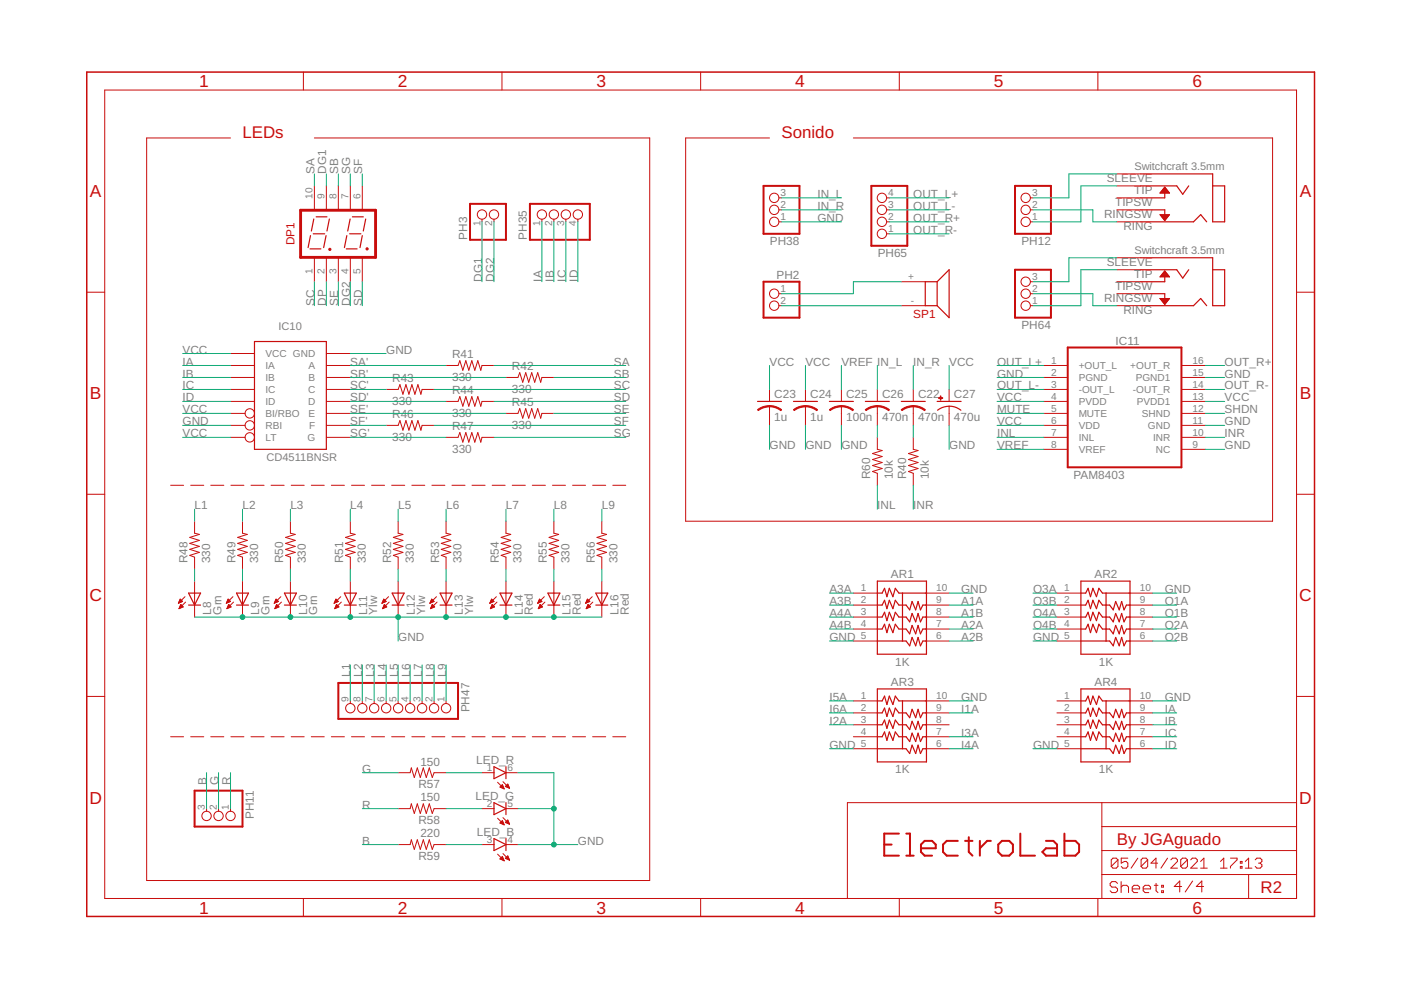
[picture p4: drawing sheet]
<svg xmlns="http://www.w3.org/2000/svg" width="297mm" height="210mm" viewBox="0 0 297 210" stroke-linecap="round" stroke-linejoin="round" font-family="sans-serif">
<g fill="none" stroke="#c90d0c" stroke-width=".21">
<path d="M22.2 19.1h252.7v171.4h-252.7zM64.3 15.3v3.8M106.4 15.3v3.8M148.5 15.3v3.8M190.7 15.3v3.8M232.8 15.3v3.8M48.9 29.3h-17.8v157.4h106.7v-157.4h-71.1M66.7 39.4v5.1M69.2 39.4v5.1M71.7 39.4v5.1M74.3 39.4v5.1M76.8 39.4v5.1"/>
<path d="M163.2 29.3h-17.8v81.2h124.4v-81.2h-88.9M236.8 36.9h5.1M236.8 39.4h5.1M246.7 40h.5M246.8 39.9h.3M246.9 39.8h.1M247 39.7l1 1.2h-2.1zM247 39.7h.1M66.7 54.7v5M69.2 54.7v5M71.7 54.7v5M74.3 54.7v5"/>
<path d="M76.8 54.7v5M102.2 46.5v.5M104.7 46.5v.5M114.9 46.5v.5M117.4 46.5v.5M120 46.5v.5M122.5 46.5v.5M165.1 47h.6M165.1 44.5h.6M165.1 42h.6M188 47h.6M188 44.5h.6"/>
<path d="M188 42h.6M188 49.6h.6M191.1 59.7h5.1M218.5 47h.5M218.5 44.5h.5M218.5 42h.5M218.5 59.7h.5M236.8 47h5.1M236.8 44.5h5.1M236.8 42h5.1M236.8 59.7h5.1M236.8 54.7h5.1"/>
<path d="M236.8 57.2h5.1M245.9 45.5h2.1l-1 1.3zM246 45.6h1.9M246 58.6h1.9M246 40.8h1.9M246.1 45.7h1.7M246.1 58.5h1.7M246.1 40.7h1.7M246.1 45.8h1.7M246.2 58.4h1.6M246.2 40.6h1.5M246.2 45.9h1.5"/>
<path d="M246.2 58.3h1.5M246.3 40.5h1.3M246.3 46h1.3M246.3 58.3h1.3M246.3 40.4h1.3M246.4 46.1h1.1M246.4 58.1h1.1M246.4 40.3h1.1M246.5 58.1h.9M246.5 40.2h.9M246.5 46.2h.9M246.5 58h.9"/>
<path d="M246.6 40.2h.7M246.6 46.3h.7M246.6 57.9h.7M246.6 40h.7M246.7 46.4h.5M246.7 57.8h.5M246.8 46.5h.3M246.8 57.7h.3M246.8 46.6h.3M246.8 57.6h.3M246.9 46.7h.1M246.9 57.5h.1"/>
<path d="M247 57.4l1 1.3h-2.1zM18.4 62h3.8M48.9 77.5h5.1M48.9 75h5.1M69.2 77.5h5.1M69.2 75h5.1M94.6 77.5h2.5l.4-1 .6 2 .7-2 .6 2 .6-2 .7 2 .6-2 .6 2 .3-1h2.5M165.1 64.8h.6M165.1 62.3h.6M191.1 64.8h5.1M218.5 64.8h.5M218.5 62.3h.5"/>
<path d="M221.3 77.5h5.1M236.8 64.8h5.1M236.8 62.3h5.1M245.9 63.3h2.1l-1 1.3zM246 63.4h1.9M246.1 63.5h1.7M246.2 63.6h1.5M246.3 63.7h1.3M246.3 63.8h1.3M246.4 63.9h1.1M246.5 63.9h.9M246.5 64.1h.9"/>
<path d="M246.6 64.1h.7M246.7 64.2h.5M246.8 64.3h.3M246.9 64.4h.2M246.9 64.5h.1M250.5 77.5h5.1M274.9 62h3.8M48.9 92.7h3.1M48.9 80h5.1M48.9 82.6h5.1M48.9 85.1h5.1M48.9 87.7h3.1"/>
<path d="M48.9 90.2h3.1M69.2 92.7h5.1M69.2 80h5.1M69.2 82.6h5.1M69.2 85.1h5.1M69.2 87.7h5.1M69.2 90.2h5.1M81.9 82.6h2.5l.4-1 .6 2 .7-2 .6 2 .6-2 .7 2 .6-2 .6 2 .3-1h2.5M81.9 90.2h2.5l.4-1 .6 2 .7-2 .6 2 .6-2 .7 2 .6-2 .6 2 .3-1h2.5M94.6 92.7h2.5l.4-1 .6 2 .7-2 .6 2 .6-2 .7 2 .6-2 .6 2 .3-1h2.5M94.6 85.1h2.5l.4-1 .6 2 .7-2 .6 2 .6-2 .7 2 .6-2 .6 2 .3-1h2.5M107.3 80h2.5l.4-1 .6 2 .7-2 .6 2 .6-2 .7 2 .6-2 .6 2 .3-1h2.5"/>
<path d="M107.3 87.7h2.5l.4-1.1 .6 2.1 .7-2.1 .6 2.1 .6-2.1 .7 2.1 .6-2.1 .6 2.1 .3-1h2.5M163.2 82.6v2.5M163.2 86.1v4.1M170.8 82.6v2.5M170.8 86.1v4.1M178.4 82.6v2.5M178.4 86.1v4.1M186 82.6v2.5M186 86.1v4.1M186 92.7v2.6l1 .2-2 .7 2 .6-2 .6 2 .7-2 .6 2 .6-2 .7 1 .4v2.5M193.6 82.6v2.5M193.6 86.1v4.1"/>
<path d="M193.6 92.7v2.6l1 .2-2 .7 2 .6-2 .6 2 .7-2 .6 2 .6-2 .7 1 .4v2.5M201.2 82.6v2.5M201.2 86.1v4.1M221.3 92.7h5.1M221.3 80h5.1M221.3 82.6h5.1M221.3 85.1h5.1M221.3 87.7h5.1M221.3 90.2h5.1M221.3 95.3h5.1M250.5 92.7h5.1M250.5 80h5.1"/>
<path d="M250.5 82.6h5.1M250.5 85.1h5.1M250.5 87.7h5.1M250.5 90.2h5.1M250.5 95.3h5.1M18.4 104.8h3.8M36.2 102.9h2.7M40.4 102.9h2.8M41.3 110.5v2.6l1 .2-2.1 .6 2.1 .7-2.1 .6 2.1 .6-2.1 .7 2.1 .6-2.1 .7 1.1 .3v2.6M44.7 102.9h2.8M49 102.9h2.7M51.4 110.5v2.6l1 .2-2 .6 2 .7-2 .6 2 .6-2 .7 2 .6-2 .7 1 .3v2.6"/>
<path d="M53.2 102.9h2.8M57.5 102.9h2.7M61.6 110.5v2.6l1 .2-2 .6 2 .7-2 .6 2 .6-2 .7 2 .6-2 .7 1 .3v2.6M61.7 102.9h2.8M66 102.9h2.7M70.3 102.9h2.7M74.3 110.5v2.6l1 .2-2 .6 2 .7-2 .6 2 .6-2 .7 2 .6-2 .7 1 .3v2.6M74.5 102.9h2.8M78.8 102.9h2.7M83 102.9h2.8M84.4 110.5v2.6l1 .2-2 .6 2 .7-2 .6 2 .6-2 .7 2 .6-2 .7 1 .3v2.6M87.3 102.9h2.8"/>
<path d="M91.6 102.9h2.7M94.6 110.5v2.6l1 .2-2 .6 2 .7-2 .6 2 .6-2 .7 2 .6-2 .7 1 .3v2.6M95.8 102.9h2.8M100.1 102.9h2.7M104.4 102.9h2.7M107.3 110.5v2.6l1 .2-2 .6 2 .7-2 .6 2 .6-2 .7 2 .6-2 .7 1 .3v2.6M108.6 102.9h2.8M112.9 102.9h2.7M117.1 102.9h2.8M117.4 110.5v2.6l1 .2-2 .6 2 .7-2 .6 2 .6-2 .7 2 .6-2 .7 1 .3v2.6M121.4 102.9h2.7M125.6 102.9h2.8"/>
<path d="M127.6 110.5v2.6l1 .2-2 .6 2 .7-2 .6 2 .6-2 .7 2 .6-2 .7 1 .3v2.6M129.9 102.9h2.8M274.9 104.8h3.8M37.8 127.8h.2M37.9 127.7h.3M38 127.6h.5M38 127.5h.7M38 128.9h.2M38.1 127.4h.4M38.1 128.8h.4M38.1 127.3h.3M38.1 128.7h.7"/>
<path d="M38.1 128.6h.6M38.2 127.1h.1M38.2 127l.5 .5-.9 .4zM38.2 128.5h.4M38.2 128.3h.3M38.3 128.2h.1M38.3 128.2l.5 .5-.8 .4zM39.2 126.5l-1.4 1.4M39.3 127.7l-1.3 1.4M41.3 123.2v7.6M48 127.8h.1M48 127.7h.4"/>
<path d="M48.1 127.6h.6M48.2 127.5h.6M48.2 128.9h.2M48.2 128.8h.4M48.2 127.4h.5M48.3 127.3h.3M48.3 128.7h.6M48.3 127.1h.2M48.3 128.6h.6M48.4 128.5h.4M48.4 127l.5 .5-.9 .4zM48.4 128.3h.3"/>
<path d="M48.5 128.2h.1M48.5 128.2l.5 .5-.9 .4zM49.4 126.5l-1.4 1.4M49.5 127.7l-1.4 1.4M51.4 123.2v7.6M58.2 127.8h.1M58.2 127.7h.3M58.3 127.6h.5M58.3 127.5h.7M58.3 128.9h.2M58.4 128.8h.4M58.4 127.4h.5"/>
<path d="M58.4 127.3h.4M58.4 128.7h.7M58.5 127.1h.1M58.5 128.6h.6M58.5 128.5h.4M58.5 127l.5 .5-.9 .4zM58.6 128.3h.2M58.6 128.2h.1M58.7 128.2l.5 .5-.9 .4zM59.5 126.5l-1.4 1.4M59.7 127.7l-1.4 1.4M61.6 123.2v7.6"/>
<path d="M70.9 127.8h.1M70.9 127.7h.3M71 127.6h.5M71 127.5h.7M71 128.9h.2M71.1 127.4h.5M71.1 128.8h.4M71.1 127.3h.4M71.1 128.7h.7M71.2 127.1h.1M71.2 128.6h.6M71.2 128.5h.4"/>
<path d="M71.2 127l.5 .5-.9 .4zM71.3 128.3h.2M71.3 128.2h.1M71.4 128.2l.5 .5-.9 .4zM72.2 126.5l-1.4 1.4M72.4 127.7l-1.4 1.4M74.3 123.2v7.6M81 127.8h.1M81.1 127.7h.3M81.1 127.6h.6M81.2 127.5h.7M81.2 128.9h.2"/>
<path d="M81.2 127.4h.5M81.2 128.8h.5M81.3 127.3h.3M81.3 128.7h.6M81.3 127.1h.2M81.3 128.6h.6M81.4 128.5h.4M81.4 127l.5 .5-.9 .4zM81.4 128.3h.3M81.5 128.2h.1M81.5 128.2l.5 .5-.9 .4zM82.4 126.5l-1.4 1.4"/>
<path d="M82.5 127.7l-1.4 1.4M84.4 123.2v7.6M91.2 127.8h.1M91.2 127.7h.4M91.3 127.6h.5M91.3 127.5h.7M91.3 128.9h.2M91.4 127.4h.5M91.4 128.8h.4M91.4 127.3h.4M91.4 128.7h.7M91.5 127.1h.2"/>
<path d="M91.5 128.6h.6M91.5 128.5h.4M91.5 127l.5 .5-.9 .4zM91.6 128.3h.2M91.6 128.2h.1M91.7 128.2l.5 .5-.9 .4zM92.5 126.5l-1.4 1.4M92.7 127.7l-1.4 1.4M94.6 123.2v7.6M103.9 127.8h.1M103.9 127.7h.4M104 127.6h.5"/>
<path d="M104 127.5h.7M104 128.9h.2M104.1 127.4h.5M104.1 128.8h.4M104.1 128.7h.7M104.1 127.3h.4M104.2 127.1h.2M104.2 128.6h.6M104.2 128.5h.4M104.2 127l.5 .5-.9 .4zM104.3 128.3h.2M104.3 128.2h.1"/>
<path d="M104.4 128.2l.5 .5-.9 .4zM105.2 126.5l-1.4 1.4M105.4 127.7l-1.4 1.4M107.3 123.2v7.6M114 127.8h.1M114.1 127.7h.3M114.1 127.6h.6M114.2 128.9h.2M114.2 127.5h.7M114.2 127.4h.5M114.2 128.8h.5M114.3 128.7h.7"/>
<path d="M114.3 127.3h.3M114.3 127.1h.2M114.3 128.6h.6M114.4 128.5h.4M114.4 127l.5 .5-.9 .4zM114.4 128.3h.3M114.5 128.2h.1M114.5 128.2l.5 .5-.9 .4zM115.4 126.5l-1.4 1.4M115.5 127.7l-1.4 1.4M117.4 123.2v7.6M124.2 127.8h.1"/>
<path d="M124.2 127.7h.4M124.3 127.6h.6M124.3 128.9h.2M124.4 127.5h.6M124.4 127.4h.5M124.4 128.8h.4M124.4 127.3h.4M124.4 128.7h.7M124.5 127.1h.2M124.5 128.6h.6M124.5 128.5h.5M124.5 127l.6 .5-.9 .4z"/>
<path d="M124.6 128.3h.2M124.7 128.2h.1M124.7 128.2l.5 .5-.9 .4zM125.6 126.5l-1.4 1.4M125.7 127.7l-1.4 1.4M127.6 123.2v7.6M180.9 128.3h5.1M180.9 130.8h5.1M180.9 133.4h5.1M180.9 135.9h5.1M180.9 125.8h5.1M196.2 128.3h5"/>
<path d="M196.2 130.8h5M196.2 133.4h5M196.2 135.9h5M196.2 125.8h5M224.1 128.3h5.1M224.1 130.8h5.1M224.1 133.4h5.1M224.1 135.9h5.1M224.1 125.8h5.1M239.3 128.3h5.1M239.3 130.8h5.1M239.3 133.4h5.1"/>
<path d="M239.3 135.9h5.1M239.3 125.8h5.1M18.4 147.7h3.8M36.2 156.2h2.7M40.4 156.2h2.8M44.7 156.2h2.8M49 156.2h2.7M53.2 156.2h2.8M57.5 156.2h2.7M61.7 156.2h2.8M66 156.2h2.7M70.3 156.2h2.7"/>
<path d="M74.3 148.6v.6M74.5 156.2h2.8M76.8 148.6v.6M78.8 156.2h2.7M79.3 148.6v.6M81.9 148.6v.6M83 156.2h2.8M84.4 148.6v.6M87 148.6v.6M87.3 156.2h2.8M89.5 148.6v.6M91.6 156.2h2.7"/>
<path d="M92 148.6v.6M94.6 148.6v.6M95.8 156.2h2.8M100.1 156.2h2.7M104.4 156.2h2.7M108.6 156.2h2.8M112.9 156.2h2.7M117.1 156.2h2.8M121.4 156.2h2.7M125.6 156.2h2.8M129.9 156.2h2.8M180.9 156.2h5.1"/>
<path d="M180.9 151.2h5.1M180.9 153.7h5.1M180.9 158.7h5.1M180.9 148.6h5.1M196.2 156.2h5M196.2 151.2h5M196.2 153.7h5M196.2 158.7h5M196.2 148.6h5M224.1 156.2h5.1M224.1 151.2h5.1M224.1 153.7h5.1"/>
<path d="M224.1 158.7h5.1M224.1 148.6h5.1M239.3 156.2h5.1M239.3 151.2h5.1M239.3 153.7h5.1M239.3 158.7h5.1M239.3 148.6h5.1M274.9 147.7h3.8M43.8 171.4v.6M46.3 171.4v.6M48.9 171.4v.6M84.4 163.8h2.6l.2-1 .6 2 .7-2 .6 2 .6-2 .7 2 .6-2 .7 2 .3-1h2.6"/>
<path d="M84.4 171.4h2.6l.2-1 .6 2.1 .7-2.1 .6 2.1 .6-2.1 .7 2.1 .6-2.1 .7 2.1 .3-1.1h2.6M84.4 179.1h2.6l.2-1 .6 2 .7-2 .6 2 .6-2 .7 2 .6-2 .7 2 .3-1h2.6M102.2 163.8h2.5M102.2 171.4h2.5M102.2 179.1h2.5M105.5 173.5l1.4 1.4M105.5 165.9l1.4 1.4M106 174.5l.5-.5 .4 .9zM106 166.9l.5-.5 .4 .9zM106.1 174.5h.6M106.1 166.8h.6M106.1 174.4h.6"/>
<path d="M106.1 166.9h.6M106.2 174.3h.4M106.2 166.7h.5M106.3 166.6h.3M106.3 174.6h.5M106.3 174.2h.3M106.4 167h.4M106.4 166.5h.2M106.5 174.1h.1M106.6 173.4l1.4 1.4M106.6 174.8h.2M106.6 165.7l1.4 1.4"/>
<path d="M106.7 167.2h.1M107.1 174.4l.6-.5 .3 .9zM107.1 166.8l.6-.6 .3 .9zM107.2 166.7h.6M107.2 174.4h.7M107.2 174.3h.6M107.3 163.8h2.5M107.3 171.4h2.5M107.3 179.1h2.5M107.3 166.8h.6M107.3 166.6h.5M107.4 174.2h.4"/>
<path d="M107.5 166.5h.2M107.5 174.1h.2M107.5 174.5h.4M107.5 166.9h.4M107.6 166.3h.1M107.6 173.9h.1M107.8 174.6h.2M107.8 167h.2M233.6 170.2v20.3M233.6 175.3h41.3M274.9 170.2h-95.2v20.3M64.3 190.5v3.8"/>
<path d="M105.5 181.1l1.4 1.4M106 182.1l.9 .4M106 182.1l.5-.5 .4 .9M106 182.1h.7M106.1 182h.6M106.2 181.9h.4M106.3 182.2h.5M106.4 181.8h.2M106.4 190.5v3.8M106.5 181.7h.1M106.6 182.4h.2M106.6 181l1.5 1.4"/>
<path d="M106.9 182.5h.1M107.2 182h.7M107.3 181.9h.5M107.4 181.8h.4M107.5 182.1h.4M107.5 181.7h.2M107.6 181.5h.1M107.7 181.5l.3 .9-.9-.4zM107.7 182.2h.3M148.5 190.5v3.8M190.7 190.5v3.8M232.8 190.5v3.8"/>
<path d="M233.6 185.4h41.3M233.6 180.3h41.3M236.9 187.3l-.4-.4h-.7l-.4 .4v.4l.4 .4h.7l.4 .4v.4l-.4 .4h-.7l-.4-.4M237 182.3l-.3-.4h-.7l-.4 .4v1.4M237 182.3v1.4l-.3 .4h-.7l-.4-.4M237 182.3l-1.4 1.4M237.7 188.1l.4-.4h.8l.4 .4v1.2M237.7 186.9v2.4M239.1 181.9h-1.4v1.1l.7-.4h.4l.3 .4v.7l-.3 .4h-.7l-.4-.4M240.1 188.5h1.5v-.4l-.4-.4h-.8l-.3 .4v.8l.3 .4h.8M241.2 181.9l-1.4 2.2M242.4 188.5h1.5v-.4l-.3-.4h-.8l-.4 .4v.8l.4 .4h.8"/>
<path d="M243.3 182.3l-.3-.4h-.7l-.4 .4v1.4M243.3 182.3v1.4l-.3 .4h-.7l-.4-.4M243.3 182.3l-1.4 1.4M244.7 187.7h.8M245.1 187.3v1.6l.4 .4M245.4 183h-1.4l1.1-1.1v2.2M246.3 187.7h.4v.4h-.4zM246.3 188.9h.4v.4h-.4zM247.5 181.9l-1.4 2.2M248.2 182.3l.4-.4h.7l.3 .4v.3l-1.4 1.5h1.4M250.5 188h-1.5l1.1-1.2v2.3M251.8 182.3l-.4-.4h-.7l-.4 .4v1.4"/>
<path d="M251.8 182.3v1.4l-.4 .4h-.7l-.4-.4M251.8 182.3l-1.5 1.4M252.5 182.3l.3-.4h.7l.4 .4v.3l-1.4 1.5h1.4M252.9 186.8l-1.6 2.3M254.6 184.1h1.4M254.6 182.6l.6-.7v2.2M255.2 188h-1.6l1.2-1.2v2.3M258.8 184.1h1.4M258.8 182.6l.7-.7v2.2M260.9 181.9h1.4v.4l-1.4 1.4v.4M263 183.7h.3v.4h-.3zM263 182.6h.3v.4h-.3z"/>
<path d="M264 182.6l.7-.7v2.2M264 184.1h1.4M264.7 185.4v5.1M266.1 182.3l.4-.4h.7l.3 .4v.3l-.3 .4M266.8 183h.4M267.2 183l.3 .4v.3l-.3 .4h-.7l-.4-.4"/>
<circle cx="102.2" cy="45.5" r=".99"/>
<circle cx="104.7" cy="45.5" r=".99"/>
<circle cx="114.9" cy="45.5" r=".99"/>
<circle cx="117.4" cy="45.5" r=".99"/>
<circle cx="120" cy="45.5" r=".99"/>
<circle cx="122.5" cy="45.5" r=".99"/>
<circle cx="164.1" cy="42" r=".99"/>
<circle cx="164.1" cy="47" r=".99"/>
<circle cx="164.1" cy="44.5" r=".99"/>
<circle cx="187" cy="42" r=".99"/>
<circle cx="187" cy="49.6" r=".99"/>
<circle cx="187" cy="47" r=".99"/>
<circle cx="187" cy="44.5" r=".99"/>
<circle cx="217.5" cy="42" r=".99"/>
<circle cx="217.5" cy="47" r=".99"/>
<circle cx="217.5" cy="44.5" r=".99"/>
<circle cx="217.5" cy="59.7" r=".99"/>
<circle cx="164.1" cy="62.3" r=".99"/>
<circle cx="164.1" cy="64.8" r=".99"/>
<circle cx="217.5" cy="62.3" r=".99"/>
<circle cx="217.5" cy="64.8" r=".99"/>
<circle cx="53" cy="90.2" r=".99"/>
<circle cx="53" cy="87.7" r=".99"/>
<circle cx="53" cy="92.7" r=".99"/>
<circle cx="74.3" cy="150.2" r=".99"/>
<circle cx="76.8" cy="150.2" r=".99"/>
<circle cx="79.3" cy="150.2" r=".99"/>
<circle cx="81.9" cy="150.2" r=".99"/>
<circle cx="84.4" cy="150.2" r=".99"/>
<circle cx="87" cy="150.2" r=".99"/>
<circle cx="89.5" cy="150.2" r=".99"/>
<circle cx="92" cy="150.2" r=".99"/>
<circle cx="94.6" cy="150.2" r=".99"/>
<circle cx="43.8" cy="173" r=".99"/>
<circle cx="46.3" cy="173" r=".99"/>
<circle cx="48.9" cy="173" r=".99"/>
</g>
<path d="M18.4 15.3h260.3v179h-260.3z" fill="none" stroke="#c90d0c" stroke-width=".32"/>
<g fill="none" stroke="#c90d0c" stroke-width=".42">
<path d="M161.9 39.4h7.6v10.2h-7.6zM184.7 39.4h7.7v12.7h-7.7zM215.2 39.4h7.6v10.2h-7.6zM99.7 43.2h7.6v7.6h-7.6zM112.4 43.2h12.7v7.6h-12.7zM161.9 59.7h7.6v7.7h-7.6zM215.2 57.2h7.6v10.2h-7.6zM226.4 73.7h24.1v25.4h-24.1zM71.7 144.8h25.4v7.6h-25.4zM41.3 167.6h10.1v7.7h-10.1zM187.5 179.1h1.5M190.6 176.7h-3.1v4.7h3.1"/>
<path d="M192.2 176.7h.7v4.7M195.3 179.9h3.1v-.8l-.8-.8h-1.6l-.7 .8v1.5l.7 .8h1.6M203.1 178.3h-2.4l-.8 .8v1.5l.8 .8h2.4M204.6 178.3h1.6M205.4 177.5v3.1l.8 .8M207.8 178.3v3.1M210.1 178.3h-.8l-1.5 1.6M211.6 179.1l.8-.8h1.6l.8 .8v1.5l-.8 .8h-1.6l-.8-.8zM216.3 176.7v4.7h3.1M221.8 178.3h1.5l.8 .8v2.3h-2.3l-.8-.8 .8-.7h2.3M225.7 176.7v4.7h2.3l.8-.8v-1.5l-.8-.8h-2.3M192.2 181.4h1.5"/>
</g>
<g fill="none" stroke="#c90d0c" stroke-width=".25">
<path d="M241.9 36.9h15.2v10.1h2.6v-7.6h-2.6M241.9 39.4h7.6l1.3 1.8 1.2-1.8M65.7 52.8h2.3M65.8 50l-.5 2.5M66.4 49.6h2.4M66.5 46.4l-.5 2.6M67 46h2.3M69.1 50l-.5 2.5M69.8 46.4l-.5 2.6M73.4 52.8h2.3M73.5 50l-.5 2.5M74.1 49.6h2.4"/>
<path d="M74.2 46.4l-.5 2.6M74.7 46h2.3M76.8 50l-.5 2.5M77.5 46.4l-.5 2.6M198.7 59.7h-2.5v5.1h2.5M198.7 59.7v5.1M198.7 59.7l2.5-2.5v10.2l-2.5-2.6M241.9 47h11.1l1.6-1.5 1.2 1.5M241.9 44.5h5.1v1M241.9 54.7h15.2v10.1h2.6v-7.6h-2.6M241.9 57.2h7.6l1.3 1.8 1.2-1.8M247 40.9v1.1h-5.1"/>
<path d="M247 58.7v1h-5.1M54 72.4h15.2v22.9h-15.2zM241.9 62.3h5.1v1M241.9 64.8h11.1l1.6-1.5 1.2 1.5M160.6 85.1h5.1M168.2 85.1h5.1M175.9 85.1h5M183.5 85.1h5.1M191.1 85.1h5.1M198.7 85.1h5.1M198.8 87a4 4 0 0 1 4.9 0M40 125.8h2.5l-1.2 2.5z"/>
<path d="M40 128.3h2.5M50.1 128.3h2.6M50.1 125.8h2.6l-1.3 2.5zM60.3 128.3h2.5M60.3 125.8h2.5l-1.2 2.5zM73 128.3h2.5M73 125.8h2.5l-1.2 2.5zM83.1 128.3h2.6M83.1 125.8h2.6l-1.3 2.5zM93.3 128.3h2.5M93.3 125.8h2.5l-1.2 2.5zM106 128.3h2.5"/>
<path d="M106 125.8h2.5l-1.2 2.5zM116.2 128.3h2.5M116.2 125.8h2.5l-1.3 2.5zM126.3 128.3h2.6M126.3 125.8h2.6l-1.3 2.5zM186 128.3h1l.5-1 .5 1.8 .6-1.8 .7 1.8 .5-1.8 .8 1h1.5l.8 1 .5-1.8 .7 1.8 .5-1.8 .6 1.8 .5-1h.7M186 125.8h1l.5-1.1 .5 1.8 .6-1.8 .7 1.8 .5-1.8 .8 1.1h5.8M186 123.2h10.4v15.5h-10.4zM186 130.8h1l.5-1 .5 1.8 .6-1.8 .7 1.8 .5-1.8 .8 1h1.5l.8 1 .5-1.7 .7 1.7 .5-1.7 .6 1.7 .5-1h.7M186 133.4h1l.5-1 .5 1.7 .6-1.7 .7 1.7 .5-1.7 .8 1h1.5l.8 1 .5-1.8 .7 1.8 .5-1.8 .6 1.8 .5-1h.7M186 135.9h6.1l.8 1 .5-1.8 .7 1.8 .5-1.8 .6 1.8 .5-1h.7M191.3 125.8v10.1"/>
<path d="M229.2 128.3h1l.5-1 .5 1.8 .5-1.8 .8 1.8 .5-1.8 .7 1h1.6l.7 1 .5-1.8 .8 1.8 .5-1.8 .5 1.8 .5-1h.8M229.2 125.8h1l.5-1.1 .5 1.8 .5-1.8 .8 1.8 .5-1.8 .7 1.1h5.9M229.2 123.2h10.4v15.5h-10.4zM229.2 135.9h6.1l.7 1 .5-1.8 .8 1.8 .5-1.8 .5 1.8 .5-1h.8M229.2 133.4h1l.5-1 .5 1.7 .5-1.7 .8 1.7 .5-1.7 .7 1h1.6l.7 1 .5-1.8 .8 1.8 .5-1.8 .5 1.8 .5-1h.8M229.2 130.8h1l.5-1 .5 1.8 .5-1.8 .8 1.8 .5-1.8 .7 1h1.6l.7 1 .5-1.7 .8 1.7 .5-1.7 .5 1.7 .5-1h.8M234.5 125.8v10.1M186 146.1h10.4v15.4h-10.4zM186 148.6h1l.5-1 .5 1.8 .6-1.8 .7 1.8 .5-1.8 .8 1h5.8M186 151.2h1l.5-1.1 .5 1.8 .6-1.8 .7 1.8 .5-1.8 .8 1.1h1.5l.8 1 .5-1.8 .7 1.8 .5-1.8 .6 1.8 .5-1h.7M186 153.7h1l.5-1 .5 1.7 .6-1.7 .7 1.7 .5-1.7 .8 1h1.5l.8 1 .5-1.8 .7 1.8 .5-1.8 .6 1.8 .5-1h.7M186 156.2h1l.5-1 .5 1.8 .6-1.8 .7 1.8 .5-1.8 .8 1h1.5l.8 1 .5-1.8 .7 1.8 .5-1.8 .6 1.8 .5-1h.7"/>
<path d="M186 158.7h6.1l.8 1.1 .5-1.8 .7 1.8 .5-1.8 .6 1.8 .5-1.1h.7M191.3 148.6v10.1M229.2 146.1h10.4v15.4h-10.4zM229.2 148.6h1l.5-1 .5 1.8 .5-1.8 .8 1.8 .5-1.8 .7 1h5.9M229.2 158.7h6.1l.7 1.1 .5-1.8 .8 1.8 .5-1.8 .5 1.8 .5-1.1h.8M229.2 156.2h1l.5-1 .5 1.8 .5-1.8 .8 1.8 .5-1.8 .7 1h1.6l.7 1 .5-1.8 .8 1.8 .5-1.8 .5 1.8 .5-1h.8M229.2 153.7h1l.5-1 .5 1.7 .5-1.7 .8 1.7 .5-1.7 .7 1h1.6l.7 1 .5-1.8 .8 1.8 .5-1.8 .5 1.8 .5-1h.8M229.2 151.2h1l.5-1.1 .5 1.8 .5-1.8 .8 1.8 .5-1.8 .7 1.1h1.6l.7 1 .5-1.8 .8 1.8 .5-1.8 .5 1.8 .5-1h.8M234.5 148.6v10.1M104.7 170.2l2.6 1.2-2.6 1.3zM104.7 162.6l2.6 1.2-2.6 1.3zM104.7 177.8l2.6 1.3-2.6 1.2z"/>
<path d="M107.3 162.6v2.5M107.3 170.2v2.5M107.3 177.8v2.5"/>
</g>
<path d="M63.7 44.6h15.9v10h-15.9z" fill="none" stroke="#c90d0c" stroke-width=".61"/>
<g fill="#c90d0c" stroke="#c90d0c" stroke-width=".21">
<path d="M163.2 86l1.3 .2 1.2 .7-.1 .2-1.4-.7-1-.1z" fill-rule="evenodd"/>
<path d="M160.6 86.9l1.2-.7 1.4-.2v.3l-1.6 .3-.8 .5z" fill-rule="evenodd"/>
<path d="M170.8 86l1.3 .2 1.2 .7-.1 .2-1.4-.7-1-.1z" fill-rule="evenodd"/>
<path d="M168.2 86.9l1.2-.7 1.4-.2v.3l-1.5 .3-.9 .5z" fill-rule="evenodd"/>
<path d="M178.4 86l1.3 .2 1.3 .7-.2 .2-1.4-.7-1-.1z" fill-rule="evenodd"/>
<path d="M175.9 86.9l1.1-.7 1.4-.2v.3l-1.5 .3-.9 .5z" fill-rule="evenodd"/>
<path d="M186 86l1.4 .2 1.2 .7-.2 .2-1.4-.7-1-.1z" fill-rule="evenodd"/>
<path d="M183.5 86.9l1.2-.7 1.3-.2v.3l-1.5 .3-.9 .5z" fill-rule="evenodd"/>
<path d="M193.6 86l1.4 .2 1.2 .7-.2 .2-1.4-.7-1-.1z" fill-rule="evenodd"/>
<path d="M191.1 86.9l1.2-.7 1.3-.2v.3l-1.5 .3-.9 .5z" fill-rule="evenodd"/>
<circle cx="69.9" cy="52.9" r=".23"/>
<circle cx="77.8" cy="52.8" r=".23"/>
</g>
<g fill="#c90d0c" stroke="#c90d0c" stroke-width=".21">
<path d="M199 84.3h.9v.2h-.9z"/>
<path d="M199.4 83.9h.1v.9h-.1z"/>
</g>
<g fill="none" stroke="#0dab76" stroke-width=".21">
<path d="M66.7 36.9v2.5M69.2 36.9v2.5M71.7 36.9v2.5M74.3 36.9v2.5M76.8 36.9v2.5M236.8 39.4h-7.6v7.6h-10.2M236.8 36.9h-10.2v5.1h-7.6M66.7 59.7v5.1M69.2 59.7v5.1M71.7 59.7v5.1M74.3 59.7v5.1M76.8 59.7v5.1"/>
<path d="M102.2 47v12.7M104.7 47v12.7M114.9 47v12.7M117.4 47v12.7M120 47v12.7M122.5 47v12.7M165.7 44.5h12.7M165.7 47h12.7M165.7 42h12.7M188.6 44.5h12.6M188.6 47h12.6M188.6 42h12.6"/>
<path d="M188.6 49.6h12.6M191.1 59.7h-10.2v2.6h-15.2M219 44.5h12.7v2.5h5.1M236.8 54.7h-10.2v5h-7.6M236.8 57.2h-7.6v7.6h-10.2M38.7 75h10.2M38.7 77.5h10.2M74.3 75h7.6M74.3 77.5h20.3M104.7 77.5h28M163.2 77.5v5.1M165.7 64.8h25.4"/>
<path d="M170.8 77.5v5.1M178.4 77.5v5.1M186 77.5v5.1M193.6 77.5v5.1M201.2 77.5v5.1M211.4 77.5h9.9M219 62.3h12.7v2.5h5.1M255.6 77.5h4.1M38.7 87.7h10.2M38.7 92.7h10.2M38.7 90.2h10.2M38.7 80h10.2"/>
<path d="M38.7 85.1h10.2M38.7 82.6h10.2M74.3 87.7h33M74.3 92.7h20.3M74.3 90.2h7.6M74.3 80h33M74.3 85.1h20.3M74.3 82.6h7.6M92 90.2h40.7M92 82.6h40.7M104.7 92.7h28M104.7 85.1h28"/>
<path d="M117.4 87.7h15.3M117.4 80h15.3M163.2 90.2v5.1M170.8 90.2v5.1M178.4 90.2v5.1M186 90.2v2.5M193.6 90.2v2.5M201.2 90.2v5.1M211.4 87.7h9.9M211.4 92.7h9.9M211.4 95.3h9.9M211.4 90.2h9.9"/>
<path d="M211.4 80h9.9M211.4 85.1h9.9M211.4 82.6h9.9M255.6 87.7h4.1M255.6 92.7h4.1M255.6 95.3h4.1M255.6 90.2h4.1M255.6 80h4.1M255.6 85.1h4.1M255.6 82.6h4.1M41.3 108v2.5M51.4 108v2.5"/>
<path d="M61.6 108v2.5M74.3 108v2.5M84.4 108v2.5M94.6 108v2.5M107.3 108v2.5M117.4 108v2.5M127.6 108v2.5M186 102.9v5.1M193.6 102.9v5.1M41.3 130.8h86.3M41.3 120.7v2.5M51.4 120.7v2.5"/>
<path d="M61.6 120.7v2.5M74.3 120.7v2.5M84.4 120.7v2.5M84.4 130.8v5.1M94.6 120.7v2.5M107.3 120.7v2.5M117.4 120.7v2.5M127.6 120.7v2.5M175.9 130.8h5M175.9 125.8h5M175.9 135.9h5M175.9 128.3h5"/>
<path d="M175.9 133.4h5M201.2 130.8h5.1M201.2 125.8h5.1M201.2 135.9h5.1M201.2 128.3h5.1M201.2 133.4h5.1M219 130.8h5.1M219 125.8h5.1M219 135.9h5.1M219 128.3h5.1M219 133.4h5.1M244.4 130.8h5.1"/>
<path d="M244.4 125.8h5.1M244.4 135.9h5.1M244.4 128.3h5.1M244.4 133.4h5.1M74.3 141v7.6M76.8 141v7.6M79.3 141v7.6M81.9 141v7.6M84.4 141v7.6M87 141v7.6M89.5 141v7.6M92 141v7.6"/>
<path d="M94.6 141v7.6M175.9 148.6h5M175.9 158.7h5M175.9 151.2h5M175.9 153.7h5M201.2 148.6h5.1M201.2 158.7h5.1M201.2 151.2h5.1M201.2 156.2h5.1M219 158.7h5.1M244.4 148.6h5.1M244.4 158.7h5.1"/>
<path d="M244.4 151.2h5.1M244.4 153.7h5.1M244.4 156.2h5.1M43.8 163.8v7.6M46.3 163.8v7.6M48.9 163.8v7.6M76.8 163.8h7.6M76.8 179.1h7.6M76.8 171.4h7.6M94.6 163.8h7.6M94.6 179.1h7.6M94.6 171.4h7.6"/>
<path d="M109.8 163.8h7.6v15.3M109.8 179.1h12.7M109.8 171.4h7.6"/>
</g>
<g fill="#0dab76" stroke="#0dab76" stroke-width=".21">
<circle cx="51.4" cy="130.8" r=".51"/>
<circle cx="61.6" cy="130.8" r=".51"/>
<circle cx="74.3" cy="130.8" r=".51"/>
<circle cx="84.4" cy="130.8" r=".51"/>
<circle cx="94.6" cy="130.8" r=".51"/>
<circle cx="107.3" cy="130.8" r=".51"/>
<circle cx="117.4" cy="130.8" r=".51"/>
<circle cx="117.4" cy="179.1" r=".51"/>
<circle cx="117.4" cy="171.4" r=".51"/>
</g>
<g font-size="3.7" fill="#c90d0c">
<text x="42.2" y="18.5">1</text>
<text x="84.4" y="18.5">2</text>
<text x="126.5" y="18.5">3</text>
<text x="168.6" y="18.5">4</text>
<text x="210.7" y="18.5">5</text>
<text x="252.8" y="18.5">6</text>
<text x="19.1" y="41.8">A</text>
<text x="275.6" y="41.8">A</text>
<text x="19.1" y="84.7">B</text>
<text x="275.6" y="84.7">B</text>
<text x="19" y="127.5">C</text>
<text x="275.5" y="127.5">C</text>
<text x="19" y="170.4">D</text>
<text x="275.5" y="170.4">D</text>
<text x="42.2" y="193.7">1</text>
<text x="84.4" y="193.7">2</text>
<text x="126.5" y="193.7">3</text>
<text x="168.6" y="193.7">4</text>
<text x="210.7" y="193.7">5</text>
<text x="252.8" y="193.7">6</text>
</g>
<g font-size="3.6" fill="#c90d0c">
<text x="51.4" y="29.3">LEDs</text>
<text x="165.7" y="29.3">Sonido</text>
<text x="236.8" y="179.1">By JGAguado</text>
<text x="267.3" y="189.2">R2</text>
</g>
<g font-size="2.5" fill="#808080">
<text x="66.6" y="36.9" transform="rotate(-90 66.6 36.9)">SA</text>
<text x="69.2" y="36.9" transform="rotate(-90 69.2 36.9)">DG1</text>
<text x="71.7" y="36.9" transform="rotate(-90 71.7 36.9)">SB</text>
<text x="74.3" y="36.9" transform="rotate(-90 74.3 36.9)">SG</text>
<text x="76.8" y="36.9" transform="rotate(-90 76.8 36.9)">SF</text>
<text x="173.3" y="41.9">IN_L</text>
<text x="193.6" y="41.9">OUT_L+</text>
<text x="234.7" y="38.6">SLEEVE</text>
<text x="240.5" y="41.2">TIP</text>
<text x="173.3" y="47">GND</text>
<text x="173.3" y="44.5">IN_R</text>
<text x="193.6" y="44.5">OUT_L-</text>
<text x="193.6" y="47">OUT_R+</text>
<text x="234.1" y="46.3">RINGSW</text>
<text x="236.4" y="43.7">TIPSW</text>
<text x="99" y="50.8" transform="rotate(-90 99 50.8)">PH3</text>
<text x="111.7" y="50.8" transform="rotate(-90 111.7 50.8)">PH35</text>
<text x="163.2" y="52">PH38</text>
<text x="193.6" y="49.6">OUT_R-</text>
<text x="216.6" y="52">PH12</text>
<text x="238.2" y="48.8">RING</text>
<text x="102.2" y="59.7" transform="rotate(-90 102.2 59.7)">DG1</text>
<text x="104.7" y="59.7" transform="rotate(-90 104.7 59.7)">DG2</text>
<text x="114.9" y="59.7" transform="rotate(-90 114.9 59.7)">IA</text>
<text x="117.4" y="59.7" transform="rotate(-90 117.4 59.7)">IB</text>
<text x="120" y="59.7" transform="rotate(-90 120 59.7)">IC</text>
<text x="122.5" y="59.7" transform="rotate(-90 122.5 59.7)">ID</text>
<text x="164.6" y="59.1">PH2</text>
<text x="186.1" y="54.5">PH65</text>
<text x="234.7" y="56.4">SLEEVE</text>
<text x="240.5" y="59">TIP</text>
<text x="66.6" y="64.8" transform="rotate(-90 66.6 64.8)">SC</text>
<text x="69.2" y="64.8" transform="rotate(-90 69.2 64.8)">DP</text>
<text x="71.7" y="64.8" transform="rotate(-90 71.7 64.8)">SE</text>
<text x="74.3" y="64.8" transform="rotate(-90 74.3 64.8)">DG2</text>
<text x="76.8" y="64.8" transform="rotate(-90 76.8 64.8)">SD</text>
<text x="234.1" y="64">RINGSW</text>
<text x="236.4" y="61.5">TIPSW</text>
<text x="216.6" y="69.8">PH64</text>
<text x="238.2" y="66.6">RING</text>
<text x="38.7" y="75">VCC</text>
<text x="38.7" y="77.5">IA</text>
<text x="74.3" y="77.5">SA'</text>
<text x="81.9" y="75">GND</text>
<text x="95.9" y="76">R41</text>
<text x="130.1" y="77.5">SA</text>
<text x="163.1" y="77.5">VCC</text>
<text x="170.8" y="77.5">VCC</text>
<text x="178.4" y="77.5">VREF I</text>
<text x="186.7" y="77.5">N_L</text>
<text x="193.6" y="77.5">I</text>
<text x="194.3" y="77.5">N_R</text>
<text x="201.2" y="77.5">VCC</text>
<text x="211.4" y="77.5">OUT_L+</text>
<text x="236.5" y="73.1">IC11</text>
<text x="259.7" y="77.5">OUT_R+</text>
<text x="38.7" y="80">IB</text>
<text x="38.7" y="82.6">IC</text>
<text x="74.3" y="80">SB'</text>
<text x="74.3" y="82.6">SC'</text>
<text x="83.2" y="81.1">R43</text>
<text x="95.9" y="80.8">330</text>
<text x="95.9" y="83.6">R44</text>
<text x="108.5" y="83.3">330</text>
<text x="108.5" y="78.5">R42</text>
<text x="130.1" y="82.6">SC</text>
<text x="130.1" y="80">SB</text>
<text x="211.4" y="80">GND</text>
<text x="211.4" y="82.6">OUT_L-</text>
<text x="259.7" y="80">GND</text>
<text x="259.7" y="82.6">OUT_R-</text>
<text x="38.7" y="87.7">VCC</text>
<text x="38.7" y="85.1">ID</text>
<text x="74.3" y="85.1">SD'</text>
<text x="74.3" y="87.7">SE'</text>
<text x="83.2" y="85.9">330</text>
<text x="83.2" y="88.7">R46</text>
<text x="95.9" y="88.4">330</text>
<text x="108.5" y="86.2">R45</text>
<text x="130.1" y="87.7">SE</text>
<text x="130.1" y="85.1">SD</text>
<text x="164.2" y="89.3">1u</text>
<text x="164.2" y="84.5">C23</text>
<text x="171.8" y="89.3">1u</text>
<text x="171.8" y="84.5">C24</text>
<text x="179.4" y="89.3">100n</text>
<text x="179.4" y="84.5">C25</text>
<text x="187" y="89.3">470n</text>
<text x="187" y="84.5">C26</text>
<text x="194.6" y="89.3">470n</text>
<text x="194.6" y="84.5">C22</text>
<text x="202.3" y="89.3">470u</text>
<text x="202.3" y="84.5">C27</text>
<text x="211.4" y="87.7">MUTE</text>
<text x="211.4" y="85.1">VCC</text>
<text x="259.7" y="87.7">SHDN</text>
<text x="259.7" y="85.1">VCC</text>
<text x="38.7" y="90.2">GND</text>
<text x="38.7" y="92.7">VCC</text>
<text x="74.3" y="90.2">SF'</text>
<text x="74.3" y="92.7">SG'</text>
<text x="83.2" y="93.5">330</text>
<text x="95.9" y="91.2">R47</text>
<text x="108.5" y="91">330</text>
<text x="130.1" y="92.7">SG</text>
<text x="130.1" y="90.2">SF</text>
<text x="163.1" y="95.3">GND</text>
<text x="170.8" y="95.3">GND</text>
<text x="178.4" y="95.3">GND</text>
<text x="201.2" y="95.3">GND</text>
<text x="211.4" y="95.3">VREF</text>
<text x="211.4" y="90.2">VCC</text>
<text x="211.4" y="92.7">INL</text>
<text x="259.7" y="92.7">INR</text>
<text x="259.7" y="95.3">GND</text>
<text x="259.7" y="90.2">GND</text>
<text x="95.9" y="96">330</text>
<text x="184.5" y="101.6" transform="rotate(-90 184.5 101.6)">R60</text>
<text x="189.3" y="101.6" transform="rotate(-90 189.3 101.6)">10k</text>
<text x="192.1" y="101.6" transform="rotate(-90 192.1 101.6)">R40</text>
<text x="196.9" y="101.6" transform="rotate(-90 196.9 101.6)">10k</text>
<text x="227.6" y="101.6">PAM8403</text>
<text x="41.2" y="108">L1</text>
<text x="51.4" y="108">L2</text>
<text x="61.6" y="108">L3</text>
<text x="74.3" y="108">L4</text>
<text x="84.4" y="108">L5</text>
<text x="94.6" y="108">L6</text>
<text x="107.3" y="108">L7</text>
<text x="117.4" y="108">L8</text>
<text x="127.6" y="108">L9</text>
<text x="186" y="108">INL</text>
<text x="193.6" y="108">INR</text>
<text x="39.8" y="119.4" transform="rotate(-90 39.8 119.4)">R48</text>
<text x="44.6" y="119.4" transform="rotate(-90 44.6 119.4)">330</text>
<text x="49.9" y="119.4" transform="rotate(-90 49.9 119.4)">R49</text>
<text x="54.7" y="119.4" transform="rotate(-90 54.7 119.4)">330</text>
<text x="60.1" y="119.4" transform="rotate(-90 60.1 119.4)">R50</text>
<text x="64.9" y="119.4" transform="rotate(-90 64.9 119.4)">330</text>
<text x="72.8" y="119.4" transform="rotate(-90 72.8 119.4)">R51</text>
<text x="77.6" y="119.4" transform="rotate(-90 77.6 119.4)">330</text>
<text x="82.9" y="119.4" transform="rotate(-90 82.9 119.4)">R52</text>
<text x="87.7" y="119.4" transform="rotate(-90 87.7 119.4)">330</text>
<text x="93.1" y="119.4" transform="rotate(-90 93.1 119.4)">R53</text>
<text x="97.9" y="119.4" transform="rotate(-90 97.9 119.4)">330</text>
<text x="105.8" y="119.4" transform="rotate(-90 105.8 119.4)">R54</text>
<text x="110.6" y="119.4" transform="rotate(-90 110.6 119.4)">330</text>
<text x="115.9" y="119.4" transform="rotate(-90 115.9 119.4)">R55</text>
<text x="120.7" y="119.4" transform="rotate(-90 120.7 119.4)">330</text>
<text x="126.1" y="119.4" transform="rotate(-90 126.1 119.4)">R56</text>
<text x="130.9" y="119.4" transform="rotate(-90 130.9 119.4)">330</text>
<text x="175.8" y="125.7">A3A</text>
<text x="188.9" y="122.6">AR1</text>
<text x="203.8" y="125.7">GND</text>
<text x="219" y="125.7">O3A</text>
<text x="232.1" y="122.6">AR2</text>
<text x="247" y="125.7">GND</text>
<text x="44.8" y="130.3" transform="rotate(-90 44.8 130.3)">L8</text>
<text x="47" y="130.3" transform="rotate(-90 47 130.3)">Grn</text>
<text x="55" y="130.3" transform="rotate(-90 55 130.3)">L9</text>
<text x="57.1" y="130.3" transform="rotate(-90 57.1 130.3)">Grn</text>
<text x="65.1" y="130.3" transform="rotate(-90 65.1 130.3)">L10</text>
<text x="67.3" y="130.3" transform="rotate(-90 67.3 130.3)">Grn</text>
<text x="77.8" y="130.3" transform="rotate(-90 77.8 130.3)">L11</text>
<text x="80" y="130.3" transform="rotate(-90 80 130.3)">Ylw</text>
<text x="88" y="130.3" transform="rotate(-90 88 130.3)">L12</text>
<text x="90.1" y="130.3" transform="rotate(-90 90.1 130.3)">Ylw</text>
<text x="98.1" y="130.3" transform="rotate(-90 98.1 130.3)">L13</text>
<text x="100.3" y="130.3" transform="rotate(-90 100.3 130.3)">Ylw</text>
<text x="110.8" y="130.3" transform="rotate(-90 110.8 130.3)">L14</text>
<text x="113" y="130.3" transform="rotate(-90 113 130.3)">Red</text>
<text x="121" y="130.3" transform="rotate(-90 121 130.3)">L15</text>
<text x="123.2" y="130.3" transform="rotate(-90 123.2 130.3)">Red</text>
<text x="131.1" y="130.3" transform="rotate(-90 131.1 130.3)">L16</text>
<text x="133.3" y="130.3" transform="rotate(-90 133.3 130.3)">Red</text>
<text x="175.8" y="128.3">A3B</text>
<text x="175.8" y="130.8">A4A</text>
<text x="203.8" y="128.3">A1A</text>
<text x="203.8" y="130.8">A1B</text>
<text x="219" y="128.3">O3B</text>
<text x="219" y="130.8">O4A</text>
<text x="247" y="128.3">O1A</text>
<text x="247" y="130.8">O1B</text>
<text x="84.4" y="135.9">GND</text>
<text x="175.8" y="135.9">GND</text>
<text x="175.8" y="133.4">A4B</text>
<text x="203.8" y="133.4">A2A</text>
<text x="203.8" y="135.9">A2B</text>
<text x="219" y="135.9">GND</text>
<text x="219" y="133.4">O4B</text>
<text x="247" y="133.4">O2A</text>
<text x="247" y="135.9">O2B</text>
<text x="74.3" y="143.5" transform="rotate(-90 74.3 143.5)">L1</text>
<text x="76.8" y="143.5" transform="rotate(-90 76.8 143.5)">L2</text>
<text x="79.3" y="143.5" transform="rotate(-90 79.3 143.5)">L3</text>
<text x="81.9" y="143.5" transform="rotate(-90 81.9 143.5)">L4</text>
<text x="84.4" y="143.5" transform="rotate(-90 84.4 143.5)">L5</text>
<text x="87" y="143.5" transform="rotate(-90 87 143.5)">L6</text>
<text x="89.5" y="143.5" transform="rotate(-90 89.5 143.5)">L7</text>
<text x="92" y="143.5" transform="rotate(-90 92 143.5)">L8</text>
<text x="94.6" y="143.5" transform="rotate(-90 94.6 143.5)">L9</text>
<text x="189.8" y="141.1">1K</text>
<text x="233" y="141.1">1K</text>
<text x="175.8" y="148.6">I5A</text>
<text x="188.9" y="145.4">AR3</text>
<text x="203.8" y="148.6">GND</text>
<text x="232.1" y="145.4">AR4</text>
<text x="247" y="148.6">GND</text>
<text x="99.5" y="151.1" transform="rotate(-90 99.5 151.1)">PH47</text>
<text x="175.8" y="151.1">I6A</text>
<text x="175.8" y="153.7">I2A</text>
<text x="203.8" y="151.1">I1A</text>
<text x="247" y="151.1">IA</text>
<text x="247" y="153.7">IB</text>
<text x="175.8" y="158.8">GND</text>
<text x="203.8" y="156.2">I3A</text>
<text x="203.8" y="158.8">I4A</text>
<text x="219" y="158.8">GND</text>
<text x="247" y="156.2">IC</text>
<text x="247" y="158.8">ID</text>
<text x="43.8" y="166.4" transform="rotate(-90 43.8 166.4)">B</text>
<text x="46.3" y="166.4" transform="rotate(-90 46.3 166.4)">G</text>
<text x="48.9" y="166.4" transform="rotate(-90 48.9 166.4)">R</text>
<text x="76.8" y="163.8">G</text>
<text x="88.7" y="167.1">R57</text>
<text x="89.1" y="162.3">150</text>
<text x="101" y="162.1">LED_R</text>
<text x="189.8" y="164">1K</text>
<text x="233" y="164">1K</text>
<text x="53.8" y="173.7" transform="rotate(-90 53.8 173.7)">PH11</text>
<text x="76.8" y="171.5">R</text>
<text x="89.1" y="169.9">150</text>
<text x="100.8" y="169.7">LED_G</text>
<text x="76.8" y="179.1">B</text>
<text x="88.7" y="174.7">R58</text>
<text x="89.1" y="177.6">220</text>
<text x="101.1" y="177.3">LED_B</text>
<text x="122.5" y="179.1">GND</text>
<text x="88.7" y="182.4">R59</text>
</g>
<g font-size="2.5" fill="#c90d0c">
<text x="62.5" y="52" transform="rotate(-90 62.5 52)">DP1</text>
<text x="193.6" y="67.3">SP1</text>
</g>
<g font-size="2.3" fill="#808080">
<text x="240.5" y="36">Switchcraft 3.5mm</text>
<text x="240.5" y="53.8">Switchcraft 3.5mm</text>
<text x="59" y="69.9">IC10</text>
<text x="56.5" y="97.8">CD4511BNSR</text>
</g>
<g font-size="2.1" fill="#808080">
<text x="165.5" y="41.6">3</text>
<text x="188.3" y="41.6">4</text>
<text x="218.8" y="41.6">3</text>
<text x="66.3" y="42.2" transform="rotate(-90 66.3 42.2)">10</text>
<text x="68.8" y="42.2" transform="rotate(-90 68.8 42.2)">9</text>
<text x="71.4" y="42.2" transform="rotate(-90 71.4 42.2)">8</text>
<text x="73.9" y="42.2" transform="rotate(-90 73.9 42.2)">7</text>
<text x="76.4" y="42.2" transform="rotate(-90 76.4 42.2)">6</text>
<text x="165.5" y="46.7">1</text>
<text x="165.5" y="44.1">2</text>
<text x="188.3" y="46.7">2</text>
<text x="188.3" y="44.1">3</text>
<text x="218.8" y="46.7">1</text>
<text x="218.8" y="44.1">2</text>
<text x="101.8" y="48" transform="rotate(-90 101.8 48)">1</text>
<text x="104.4" y="48" transform="rotate(-90 104.4 48)">2</text>
<text x="114.5" y="48" transform="rotate(-90 114.5 48)">1</text>
<text x="117.1" y="48" transform="rotate(-90 117.1 48)">2</text>
<text x="119.6" y="48" transform="rotate(-90 119.6 48)">3</text>
<text x="122.2" y="48" transform="rotate(-90 122.2 48)">4</text>
<text x="188.3" y="49.2">1</text>
<text x="66.3" y="58.2" transform="rotate(-90 66.3 58.2)">1</text>
<text x="68.8" y="58.2" transform="rotate(-90 68.8 58.2)">2</text>
<text x="71.4" y="58.2" transform="rotate(-90 71.4 58.2)">3</text>
<text x="73.9" y="58.2" transform="rotate(-90 73.9 58.2)">4</text>
<text x="76.4" y="58.2" transform="rotate(-90 76.4 58.2)">5</text>
<text x="192.6" y="59.4">+</text>
<text x="218.8" y="59.4">3</text>
<text x="165.5" y="61.9">1</text>
<text x="165.5" y="64.4">2</text>
<text x="193.1" y="64.4">-</text>
<text x="218.8" y="64.4">1</text>
<text x="218.8" y="61.9">2</text>
<text x="56.3" y="75.7">VCC GND</text>
<text x="222.8" y="77.1">1</text>
<text x="252.8" y="77.1">16</text>
<text x="56.3" y="78.3">IA</text>
<text x="56.3" y="80.8">IB</text>
<text x="56.3" y="83.3">IC</text>
<text x="65.3" y="83.3">C</text>
<text x="65.4" y="78.3">A</text>
<text x="65.4" y="80.8">B</text>
<text x="222.8" y="79.7">2</text>
<text x="222.8" y="82.2">3</text>
<text x="228.7" y="78.3">+OUT_L</text>
<text x="228.7" y="80.8">PGND</text>
<text x="228.7" y="83.3">-OUT_L</text>
<text x="239.6" y="78.3">+OUT_R</text>
<text x="240.2" y="83.3">-OUT_R</text>
<text x="240.8" y="80.8">PGND1</text>
<text x="252.8" y="82.2">14</text>
<text x="252.8" y="79.7">15</text>
<text x="56.3" y="85.9">ID</text>
<text x="56.3" y="88.4">BI/RBO</text>
<text x="65.3" y="85.9">D</text>
<text x="65.4" y="88.4">E</text>
<text x="222.8" y="84.8">4</text>
<text x="222.8" y="87.3">5</text>
<text x="222.8" y="89.8">6</text>
<text x="228.7" y="85.9">PVDD</text>
<text x="228.7" y="88.4">MUTE</text>
<text x="241" y="85.9">PVDD1</text>
<text x="242.1" y="88.4">SHND</text>
<text x="252.8" y="84.8">13</text>
<text x="252.8" y="89.8">11</text>
<text x="252.8" y="87.3">12</text>
<text x="56.3" y="91">RBI</text>
<text x="56.3" y="93.5">LT</text>
<text x="65.2" y="93.5">G</text>
<text x="65.5" y="91">F</text>
<text x="222.8" y="92.4">7</text>
<text x="222.8" y="94.9">8</text>
<text x="228.7" y="93.5">INL</text>
<text x="228.7" y="91">VDD</text>
<text x="243.4" y="91">GND</text>
<text x="244.5" y="93.5">INR</text>
<text x="252.8" y="92.4">10</text>
<text x="252.8" y="94.9">9</text>
<text x="228.7" y="96">VREF</text>
<text x="245.1" y="96">NC</text>
<text x="182.5" y="125.4">1</text>
<text x="198.5" y="125.4">10</text>
<text x="225.7" y="125.4">1</text>
<text x="241.7" y="125.4">10</text>
<text x="182.5" y="130.5">3</text>
<text x="182.5" y="127.9">2</text>
<text x="198.5" y="127.9">9</text>
<text x="198.5" y="130.5">8</text>
<text x="225.7" y="130.5">3</text>
<text x="225.7" y="127.9">2</text>
<text x="241.7" y="127.9">9</text>
<text x="241.7" y="130.5">8</text>
<text x="182.5" y="133">4</text>
<text x="182.5" y="135.5">5</text>
<text x="198.5" y="133">7</text>
<text x="198.5" y="135.5">6</text>
<text x="225.7" y="133">4</text>
<text x="225.7" y="135.5">5</text>
<text x="241.7" y="133">7</text>
<text x="241.7" y="135.5">6</text>
<text x="73.9" y="148.8" transform="rotate(-90 73.9 148.8)">9</text>
<text x="76.4" y="148.8" transform="rotate(-90 76.4 148.8)">8</text>
<text x="79" y="148.8" transform="rotate(-90 79 148.8)">7</text>
<text x="81.5" y="148.8" transform="rotate(-90 81.5 148.8)">6</text>
<text x="84.1" y="148.8" transform="rotate(-90 84.1 148.8)">5</text>
<text x="86.6" y="148.8" transform="rotate(-90 86.6 148.8)">4</text>
<text x="89.1" y="148.8" transform="rotate(-90 89.1 148.8)">3</text>
<text x="91.7" y="148.8" transform="rotate(-90 91.7 148.8)">2</text>
<text x="94.2" y="148.8" transform="rotate(-90 94.2 148.8)">1</text>
<text x="182.5" y="148.2">1</text>
<text x="198.5" y="148.2">10</text>
<text x="225.7" y="148.2">1</text>
<text x="241.7" y="148.2">10</text>
<text x="182.5" y="155.9">4</text>
<text x="182.5" y="153.3">3</text>
<text x="182.5" y="150.8">2</text>
<text x="198.5" y="150.8">9</text>
<text x="198.5" y="153.3">8</text>
<text x="198.5" y="155.9">7</text>
<text x="225.7" y="155.9">4</text>
<text x="225.7" y="153.3">3</text>
<text x="225.7" y="150.8">2</text>
<text x="241.7" y="150.8">9</text>
<text x="241.7" y="153.3">8</text>
<text x="241.7" y="155.9">7</text>
<text x="182.5" y="158.4">5</text>
<text x="198.5" y="158.4">6</text>
<text x="225.7" y="158.4">5</text>
<text x="241.7" y="158.4">6</text>
<text x="103.2" y="163.5">1</text>
<text x="107.6" y="163.5">6</text>
<text x="43.4" y="171.7" transform="rotate(-90 43.4 171.7)">3</text>
<text x="46" y="171.7" transform="rotate(-90 46 171.7)">2</text>
<text x="48.5" y="171.7" transform="rotate(-90 48.5 171.7)">1</text>
<text x="103.2" y="171.1">2</text>
<text x="107.6" y="171.1">5</text>
<text x="103.2" y="178.7">3</text>
<text x="107.6" y="178.7">4</text>
</g>
</svg>
